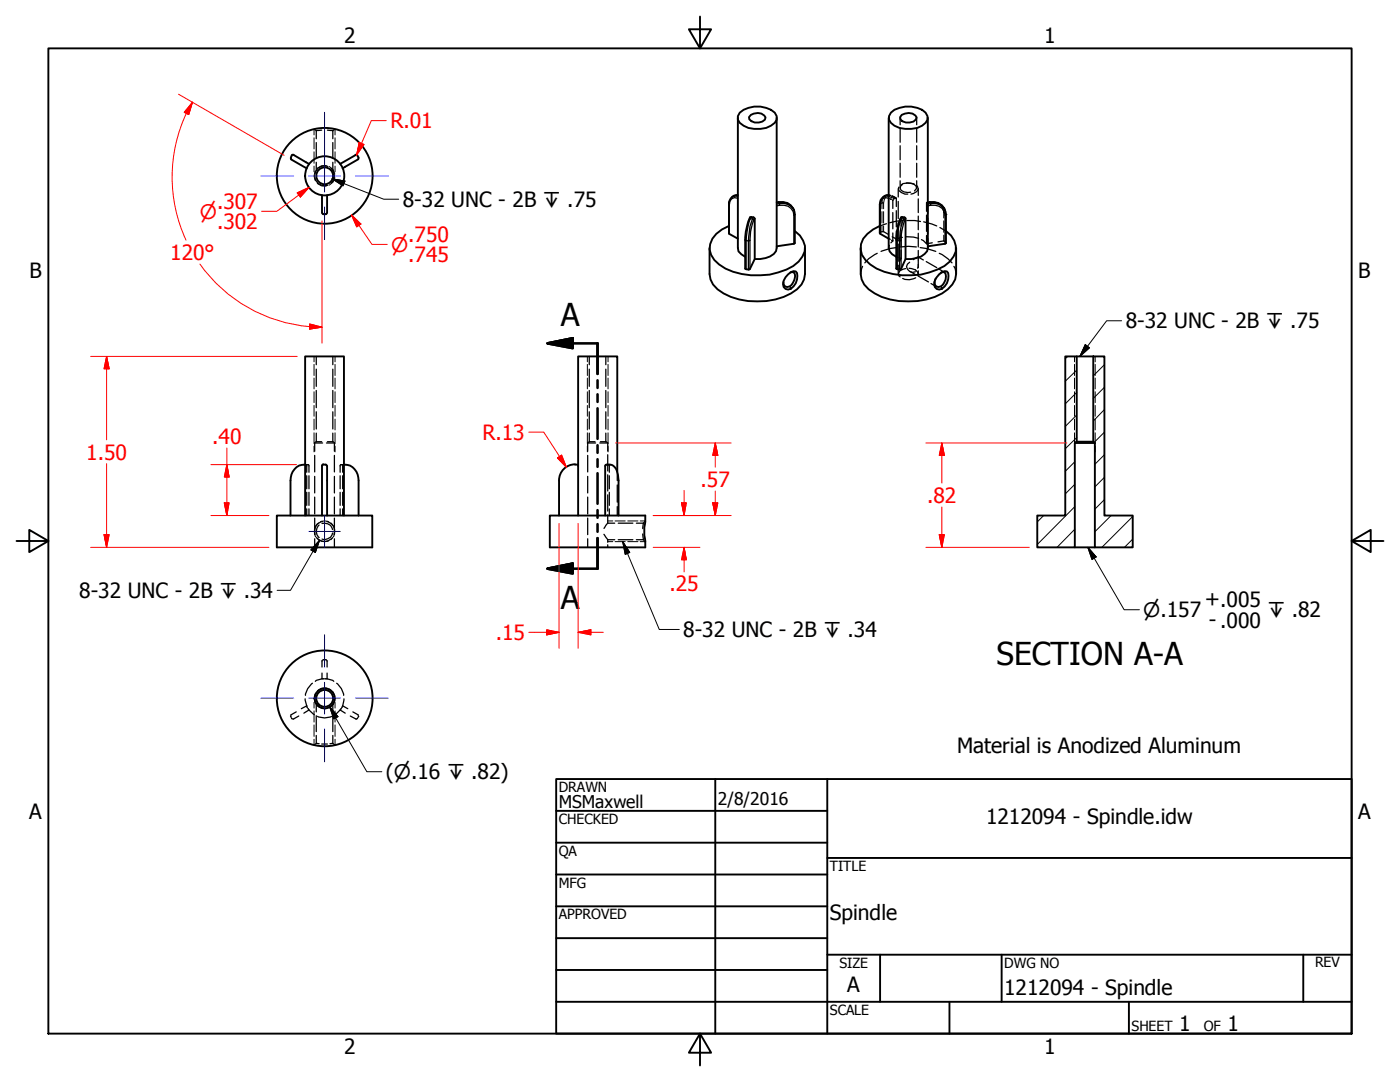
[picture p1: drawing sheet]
<svg xmlns="http://www.w3.org/2000/svg" width="279mm" height="216mm" viewBox="0 0 279 216" stroke-linecap="round" stroke-linejoin="round" font-family="sans-serif">
<!-- layer: Hidden (ANSI) -->
<g fill="none" stroke="#000" stroke-width=".25">
<path d="M62.7 25.8l.2 .1M62.9 35.5a1.87 1.87 0 0 0 2.5 1.5M63 26l.1 .1M63.1 26.1v1.6M63.1 28.4v3.2M63.1 32.4v1.6M64.2 26l-1.1 .1M65.3 26l1.1 .1M65.4 33.2a1.92 1.92 0 0 0-2.5 1.5M66.1 33.6a2.07 2.07 0 0 1 0 3M66.4 26.1v1.6M66.4 28.4v3.2"/>
<path d="M66.4 32.4v1.6M66.5 26l-.1 .1M66.8 25.8l-.1 .1M178.5 39.6l-.1 .1M178.7 39.5l-.1 .1M178.9 39.6v1.6M179.3 37.7v1.6M179.4 37.3v.7l1.2 .7h.6M179.6 23.5v1.4M179.6 25.6v2.8M179.6 29.1v2.8M179.6 32.6v2.8"/>
<path d="M179.6 36.1v1.4M180.1 36.8l-.3 .3-.2 .4a1.67 1.67 0 0 0 2.1 .9M180.8 36.6a2.19 2.19 0 0 1 2.1 .6v.5l-.4 .4M182.4 36.7a2.94 2.94 0 0 0-2.6 .2M182.9 37l.4 .8-.4 .4-1.1 .5M182.9 23.5v1.4M182.9 25.6v2.8M182.9 29.1v2.8M182.9 32.6v2.8M182.9 36.1v1.4M183.3 37.7v1.3M183.3 39.7v2.7"/>
<path d="M172.1 53.1l-.3 1.6M175.1 50.5l-1.7 1.1-.8 .9M175.8 46.4h-.1M176 46.2l-.1 .1M176.3 46.2l.9 .5M176.9 44.6l-1.3 .5M177.4 47.6l.3 .2M177.5 49l-.1 .5M177.9 47.9l.3 .2M178.1 47.2l.8 .5M178.2 40v1.6M178.2 42.4v3.3"/>
<path d="M178.2 46.5v1.6M178.2 48.1l-.4 .4M178.9 49.4l-1.3 .2-1.8 .6M178.9 42v3.3M178.9 46.1v1.6M178.9 51.2l.3 .2M179.2 52.9l-.3 .6M179.3 40.2v3.4M179.3 44.4v3.5M179.3 48.7v3.4M179.3 53v1.7M179.5 51.4l.3 .2"/>
<path d="M179.7 49.3l1.6-.2 1.6 .2M179.8 43.4v1.7M179.8 45.9v3.2M179.8 49.9v1.7M179.8 51.6l-.3 .6M180.1 47.4l-1.2 .3M180.3 44l-2.8 .4M180.7 53.6l-1.1 .4-.3 .5 .1 .6 .2 .1M180.8 47.2l1.5 .1 1 .3M181 44h1.6l1.1 .2M181.4 53.5a1.46 1.46 0 0 1 1.8 1.4M181.5 52.3l-.4 .4a1.16 1.16 0 0 0 .2 1.3 1.16 1.16 0 0 0 1.4 .2"/>
<path d="M181.6 54.2l1 .5M182.2 51.8l1.1-.5v1.8l-.2 .4M182.8 55.4a2.82 2.82 0 0 1-2.7 .2M183.2 55.1l2.1 1.2M183.3 51.3l1 .6M183.3 43.1v2.7M183.3 46.5v2.8M183.3 50v1.4M183.3 52.8v.6M183.3 54v.7M183.6 49.4l1.3 .2 1.9 .6M183.9 47.8l1 .8"/>
<path d="M184.3 44.3l2.6 .8M184.8 52.2l2.1 1.2M184.9 40.5v1.7M184.9 42.9v3.3M184.9 47v1.6M185 40.4v.1M185 40.6l.1 .1M185.2 49.1h.1M185.2 41.1v1.6M185.2 43.5v3.2M185.2 47.6v1.7M185.2 49.3v.2"/>
<path d="M185.8 56.6l1.1 .6M186.1 48.5l-1.2 .1M186.5 56.1v.1M186.8 55.5l-.4 .8M187.5 50.5l1.7 1.1 .8 .9M187.5 53.7l1 .7M187.6 45.4l1.2 .7M187.7 54.4h.1M187.8 54.4l-.5 .5M188 54.3l-.1 .1M188.3 48.1l-1.1 .2M188.7 48.2v.1"/>
<path d="M188.7 48.4v.1M190.4 53.1l.2 .5 .2 1.1M63.1 71.1v1.7M63.1 73.7v3.4M63.1 77.9v3.4M66.4 71.1v1.7M66.4 73.7v3.4M66.4 77.9v3.4M117.6 71.1v1.7M117.6 73.7v3.4M117.6 77.9v3.4M120.9 71.1v1.7"/>
<path d="M120.9 73.7v3.4M120.9 77.9v3.4M60.9 92.7h.1M61.2 92.7h.1M61.2 92.8v1.4M61.2 94.9v2.6M61.2 98.2v2.6M61.3 92.7l-.1 .1M61.5 92.7l.1 .1M61.7 92.8v1.4M61.7 94.9v2.6M61.7 98.2v2.6"/>
<path d="M62.8 88.4h1.6M62.8 88.4v1.6M62.8 90.9v3.3M62.8 95.1v3.3M62.8 99.2v3.4M62.9 88.3l-.1 .1M63.1 88.1h1.1M63.1 82.2v3.4M63.1 86.4v1.7M63.1 88.1l-.1 .1M65.2 88.4h1.5M65.3 88.1h1.1"/>
<path d="M66.4 82.2v3.4M66.4 86.4v1.7M66.4 88.1l.1 .1M66.7 88.3v.1M66.7 88.4v1.6M66.7 90.9v3.3M66.7 95.1v3.3M66.7 99.2v3.4M67.9 92.8v1.4M67.9 94.9v2.6M67.9 98.2v2.6M68.1 92.7l-.2 .1"/>
<path d="M68.2 92.7h.2M68.3 92.7v.1M68.3 92.8l.1 1.4M68.4 94.9v2.6M68.4 98.2v2.6M68.5 92.7h.1M117.3 88.4h1.6M117.3 88.4v1.6M117.3 90.9v3.3M117.3 95.1v3.3M117.3 99.2v3.4M117.4 88.3l-.1 .1"/>
<path d="M117.6 88.1h1.1M117.6 82.2v3.4M117.6 86.4v1.7M117.6 88.1l-.1 .1M119.7 88.4h1.6M119.8 88.1h1.1M120.9 82.2v3.4M120.9 86.4v1.7M120.9 88.1l.1 .1M121.2 88.3l.1 .1M121.3 88.4v1.6M121.3 90.7v3.3"/>
<path d="M121.3 94.7v3.3M121.3 98.7v3.3M121.4 92.7h.1M121.6 92.8v1.4M121.6 94.9v2.6M121.6 98.2v2.6M123.2 94.1v1.8M123.2 96.8v3.4M61.2 101.5v1.4M61.7 101.5v1.4M62.8 103.4v3.3M62.8 107.5v1.7"/>
<path d="M63.3 107.4a1.94 1.94 0 0 0 3 0M63.7 104.8a1.63 1.63 0 0 0 0 2.5M64.3 104.5a1.65 1.65 0 0 1 2.1 1.2M64.4 104.1a1.87 1.87 0 0 0-1.5 2.5M65.2 104.1a1.88 1.88 0 0 1 1.5 2.5M66.4 106.4a1.52 1.52 0 0 1-2.1 1.2M66.7 103.4v3.3M66.7 107.5v1.7M67.9 101.5v1.4M68.4 101.5v1.4M117.3 103.4v3.3M117.3 107.5v1.7"/>
<path d="M120.5 106.6l.8 1.1M121.3 104.4l-.8 1M121.3 107.7h1.4M121.3 104.4h1.4M121.3 102.7v1.7M121.3 107.7v.5M121.3 108.7v.5M121.6 101.5v1.4M123.2 101.1v1.8M123.4 107.7h2.9M123.4 104.4h2.9M127 107.7h1.4"/>
<path d="M127 104.4h1.4M128.3 106.6l.1 1.1M128.4 104.4l-.1 1.1M128.4 107.7l.1 .1M128.5 104.3l-.1 .1M128.7 107.9l.1 .2M128.8 104l-.1 .1M60.9 139.4l.3 1.4M62.4 136.3a3.6 3.6 0 0 0-1.4 2.4M64.3 135.4h.1M64.3 135.4l-1.2 .4-.2 .2M64.3 134.3v1.1"/>
<path d="M64.3 131.8v1.3M64.5 135.4h.2M64.7 131.6l-.2 .1M64.8 131.6l.4 .1M64.8 135.4h.3M65.2 135.4h.1M65.2 131.8l.1 1.3M65.3 135.4l1.1 .4 .2 .2M65.3 134.3v1.1M67.2 136.3a3.6 3.6 0 0 1 1.4 2.4M68.6 139.4l-.2 1.4M58 142.9l.1 .2"/>
<path d="M58.2 143.3l.2 .1M59.1 142l-1.1 .7M59.6 142.9l-1.1 .6M61.2 140.8v.1M61.2 140.8l-1.1 .6M61.3 141v.2M61.5 141.4l.1 .1M61.6 141.6l.1 .1M61.7 141.7l1 .9M61.7 141.7l-1.1 .6M62.9 148.5l-.2 .2M63.1 148.3l.6 .1"/>
<path d="M63.1 140.5v1.5M63.1 142.8v3.2M63.1 146.7v1.6M63.1 148.3l-.1 .2M63.4 142.9a3.2 3.2 0 0 0 2.8 0M64.2 148.5h1.1M66.4 148.3l-.6 .1M66.4 140.5v1.5M66.4 142.8v3.2M66.4 146.7v1.6M66.4 148.3l.1 .2M66.7 148.5l.1 .2"/>
<path d="M67.9 141.7l-1.1 .9M67.9 141.7l1 .6M67.9 141.6v.1M68.1 141.4l-.1 .1M68.3 141l-.1 .2M68.4 140.8l-.1 .1M68.4 140.8l1 .6M69.9 142.9l1.2 .6M70.4 142l1.1 .7M71.4 143.3l-.2 .1M71.6 142.9l-.2 .2"/>
</g>
<!-- layer: Hidden Narrow (ANSI) -->
<g fill="none" stroke="#000" stroke-width=".2">
<path d="M62.7 25.8v1.1M62.7 27.5v2.2M62.7 30.3v2.3M62.7 33.1v1.2M63 34.1a1.68 1.68 0 0 0 0 2M63.3 36.5a1.69 1.69 0 0 0 1.9 .6M65.2 33.1a1.69 1.69 0 0 0-1.9 .6M65.7 33.2a1.75 1.75 0 0 1 1.1 1.6M66.8 35.4a1.75 1.75 0 0 1-1.1 1.6M66.9 25.8v1.1M66.9 27.5v2.2M66.9 30.3v2.3"/>
<path d="M66.9 33.1v1.2M176.3 39.2l-.3 .5M176.7 39.1l-.4 .4M176.7 39.4l-.4 1.1M177.2 39.1h.6l.6 .3M177.4 39.2h.1M177.4 39.6h.1M177.4 38.9l.3 .1M177.6 39.7l.1 .1M177.7 39.4l.2 .1M177.7 39.8h.2M177.8 39.6l-.1 .2"/>
<path d="M178 39.1l.4 .2M178.1 39.4h-.2l.2 .1M178.1 39.9l.1 .1M178.2 39.6l.2 .1M178.3 39.2l-.2 .1M178.4 39.2v.2M178.4 39.4l.3 .1M178.8 39.5l.1 .1M175.7 40.7l-.1 .1M175.7 40.7v.1M175.7 40.9v.1M175.8 40.2l-.1 .5"/>
<path d="M175.8 40.6l-.1 .1M175.9 40.6l.1-.1v1.2M176 42.2v2.3M176 45.1v1.1M176.1 40l-.1 .5h.1M176.3 40.5h.1M176.3 40.5v1.2M176.3 42.2v2.3M176.3 45.1v1.1M178.9 47.8v.1M178.9 47.8v1.2M178.9 49.5v2.3"/>
<path d="M178.9 52.4v1.1M178.9 47v.8M179.3 45l-.4 1.6M179.6 43.8h.1M179.6 43.8l-.2 .8M179.7 43.7l-.1 .1M179.8 43.4v.2M184.9 40.5h.2M185 40.4h.1M185.1 40.7h.1M185.1 40.4h.1M185.2 40.7h.1"/>
<path d="M185.2 41.1h.1M185.3 40.4h.2M185.5 40.4h.9l.6 .2M185.5 40.4h.1M185.5 40.3v.1M187.7 41l.5 .7 .1 .7M188.3 42.4h.1M188.3 42.4v1.1M188.3 44.1v2.3M188.3 46.9v1.2M188.5 41.6v.3M188.5 41.8l.1 .4"/>
<path d="M188.5 42.4l.2 .1M188.6 42.2l.1 .3M188.7 42.5l.1 .2M188.7 42.5v1.1M188.7 44.2v2.3M188.7 47.1v1.1M188.7 42.7v1.2M188.7 44.4v2.3M188.7 47.3v1.2M188.8 42.8h.1M62.7 71.1v1.1M62.7 72.7v2.2"/>
<path d="M62.7 75.4v2.2M62.7 78.2v2.1M66.9 71.1v1.1M66.9 72.7v2.2M66.9 75.4v2.2M66.9 78.2v2.1M117.2 71.1v1.1M117.2 72.7v2.2M117.2 75.4v2.2M117.2 78.2v2.1M121.3 71.1v1.1M121.3 72.7v2.2"/>
<path d="M121.3 75.4v2.2M121.3 78.2v2.1M214.4 71.1v1.1M214.4 72.7v2.2M214.4 75.4v2.2M214.4 78.2v2.1M218.6 71.1v1.1M218.6 72.7v2.2M218.6 75.4v2.2M218.6 78.2v2.1M62.7 80.9v2.2M62.7 83.6v2.2"/>
<path d="M62.7 86.4v2.1M62.7 89v1.2M66.9 80.9v2.2M66.9 83.6v2.2M66.9 86.4v2.1M66.9 89v1.2M117.2 80.9v2.2M117.2 83.6v2.2M117.2 86.4v2.1M117.2 89v1.2M121.3 80.9v2.2M121.3 83.6v2.2"/>
<path d="M121.3 86.4v2.1M121.3 89v1.2M214.4 80.9v2.2M214.4 83.6v2.2M214.4 86.4v2.1M214.4 89v1.2M218.6 80.9v2.2M218.6 83.6v2.2M218.6 86.4v2.1M218.6 89v1.2M62.7 106.4l.2 .6 .7 .7M63.6 104.3l-.7 .7-.2 .7"/>
<path d="M63.9 107.9a1.88 1.88 0 0 0 1.7 0M63.9 104.1a1.88 1.88 0 0 1 1.7 0M66 104.3l.6 .7 .2 .7M66.8 106.4l-.2 .6-.6 .7M121.3 108.1h1M121.3 103.9h1M122.7 108.1h2.1M122.7 103.9h2.1M125.3 108.1h2M125.3 103.9h2M127.8 108.1h1M127.8 103.9h1"/>
<path d="M63 138.4a1.68 1.68 0 0 0 0 1.9M65.2 137.3a1.88 1.88 0 0 0-1.9 .6M65.7 137.5a1.75 1.75 0 0 1 1.1 1.6M66.8 139.6a1.75 1.75 0 0 1-1.1 1.6M62.7 140.1v1.2M62.7 141.9v2.2M62.7 144.7v2.2M62.7 147.5v1.2M63.3 140.7a1.88 1.88 0 0 0 1.9 .7M66.9 140.1v1.2M66.9 141.9v2.2M66.9 144.7v2.2"/>
<path d="M66.9 147.5v1.2"/>
</g>
<!-- layer: Visible (ANSI) -->
<g fill="none" stroke="#000" stroke-width=".38">
<path d="M58.1 31.5l.1 .3M58.1 31.8l3.1 1.8M58.2 31.1l-.2 .3M58.6 30.9l-.4 .1M58.6 30.9l3.1 1.8M64.3 38.9v3.6M65.3 38.9v3.6M70.9 30.9l.4 .1M71 30.9l-3.1 1.8M71.3 31.1l.3 .3M71.4 31.8l-3 1.8M71.5 31.5v.3"/>
<path d="M147.3 23.5v26l.1 .7 1.3 1M147.6 22.5a5.5 5.5 0 0 1 7 0l.4 .7v.7a3.8 3.8 0 0 1-3.2 1.8 4.9 4.9 0 0 1-4.2-1.2l-.3-.6v-.7zM149.9 22.9a2.08 2.08 0 0 1 2.9 .5 1.68 1.68 0 0 1-2.2 1l-.6-.2-.5-.4v-.4zM155 23.5v26a2.44 2.44 0 0 1-2.2 2l-2.2 .2M177.4 23.5v26l.1 .7 .6 .5 .8 .5M177.8 22.5a5.4 5.4 0 0 1 6.9 0 1.61 1.61 0 0 1-.7 2.6 5.6 5.6 0 0 1-6.2-.6l-.4-.6v-.7zM180 22.9a2.16 2.16 0 0 1 2.9 .5 1.68 1.68 0 0 1-2.1 1l-.7-.2-.4-.4-.1-.4zM185.2 23.5v26a2.62 2.62 0 0 1-2.3 2l-1 .2h-1.2M64.3 42.5l.2 .2M65.2 42.5l-.2 .2h-.5M141.6 49.5v5.2a4.6 4.6 0 0 0 2.8 3.8 15.1 15.1 0 0 0 13.5 0 4.6 4.6 0 0 0 2.8-3.8v-5.2M145.5 45.1a5.3 5.3 0 0 0-3.9 4.7 5.3 5.3 0 0 0 3.2 3.8 15.1 15.1 0 0 0 13.5-.5 4.6 4.6 0 0 0 2.4-4l-.4-1.1-.7-1-1-.9"/>
<path d="M145.5 46.7l1.8 .9M148.9 53.7l.5 .1M149.9 43.3l.5 .1M150.6 43.6v8.1l-.9 2M158.4 48.6l-3.4 .5M171.8 49.5v5.2a4.6 4.6 0 0 0 2.8 3.8 15.1 15.1 0 0 0 13.4 0 5 5 0 0 0 2.8-3.8v-5.2M175.6 45.1a6.1 6.1 0 0 0-3.8 3.6 3.8 3.8 0 0 0 1.9 4.1 14.3 14.3 0 0 0 14.8 .3 4.3 4.3 0 0 0 2.3-4l-.4-1.1-.6-1-1-.9M175.7 46.7l1.7 .9M179.1 53.7l.4 .1M180 43.3l.5 .1M180.7 43.6v8.1l-.9 2M188.6 48.6l-3.4 .5"/>
<path d="M212.6 71.1h2.3v17l-.4 .3v20.8h-7.5v-6.3h5.6zM214.9 71.1h3.3M218.2 71.1h2.2v31.8h5.7v6.3h-7.6v-20.8l-.3-.3zM60.9 92.7a2.85 2.85 0 0 0-2.9 3.2v7M64.5 92.7h.5l.2 .2M64.5 92.6l-.2 .3v10M65.3 93v9.9M68.6 92.7a2.85 2.85 0 0 1 3 3.2v7M111.6 95.9v7M114.7 92.7h.7M114.8 92.6a3.2 3.2 0 0 0-3.2 3.3M115.4 92.7v10.2"/>
<path d="M115.4 92.7v-21.6h7.8v23M214.5 88.4h4M214.9 88.1h3.3M55.2 102.9h19.1v6.3h-19.1zM60.9 102.9v-31.8h7.7v31.8M109.7 102.9h19.1v1.1a10.9 10.9 0 0 0 0 4.1v1.1h-19.1zM120.8 102.9v-10.1a1.89 1.89 0 0 1 2.5 1.9l.1 1.2v7M214.5 109.2h4"/>
<circle cx="64.8" cy="35.1" r="1.68"/>
<circle cx="64.8" cy="35.1" r="3.9"/>
<circle cx="64.8" cy="35.1" r="9.6"/>
<circle cx="64.8" cy="139.4" r="1.68"/>
<circle cx="64.8" cy="139.4" r="2"/>
<circle cx="64.8" cy="139.4" r="9.6"/>
</g>
<!-- layer: Visible Narrow (ANSI) -->
<g fill="none" stroke="#000" stroke-width=".25">
<path d="M147.3 39.2h-1.1M147.3 39.6l-.7-.2-.6 .3-.3 .5-.2 .8M147.3 38.9l-.8 .2M177.4 39.2h-1.1M177.4 39.6l-.7-.2-.6 .3-.3 .5-.1 .8M177.4 38.9l-.7 .2M145.5 40.8v.2M145.5 41v5.7M149.4 48.1l-.5-.1v5.7M149.4 48.1v5.7M149.7 47.9l-.3 .2M149.7 47.9l.1-1.7 .6-2.3-.2-.2a10.6 10.6 0 0 0-.8 4.4"/>
<path d="M149.7 47.9v5.8M149.7 43.6l-.4 1.5-.4 2.9-.2-.1M149.7 43.6l-.2 .2M149.9 43.3l-.2 .3M150.4 43.4l-.2 .3-.5-.1M150.6 43.6l-.2 .3M155 40.4h.4l.1 .2M155.4 40.3a2.94 2.94 0 0 1 2.9 1.3M155.5 40.6l.1 .4M155.5 40.6a2.72 2.72 0 0 1 2.9 1.2M155.5 40.6l-.5 .1M155.6 41a2.23 2.23 0 0 1 2.8 1.9"/>
<path d="M155.6 41l-.6 .1M157.6 57.2l.3 .4M158.4 42.9v5.7M158.6 42.8l-.2 .1M175.6 40.8l.1 .2M175.7 41v5.7M179.5 48.1l-.4-.1v5.7M179.5 48.1v5.7M179.8 47.9l-.3 .2M179.8 47.9l.2-1.7 .6-2.3-.3-.2a10.6 10.6 0 0 0-.8 4.4M179.8 47.9v5.8M179.9 43.6a10.6 10.6 0 0 0-.8 4.4l-.2-.1"/>
<path d="M179.9 43.6l-.3 .2M180 43.3l-.1 .3M180.5 43.4l-.2 .3-.4-.1M180.7 43.6l-.1 .3M185.2 40.4h.3l.2 .2M185.5 40.3v.1a2.72 2.72 0 0 1 3 1.2M185.7 40.6v.4M185.7 40.6a2.57 2.57 0 0 1 2.8 1.2M185.7 40.6l-.5 .1M185.7 41a2.29 2.29 0 0 1 2.9 1.9M185.7 41l-.5 .1M187.8 57.2l.2 .4"/>
<path d="M188.6 42.9v5.7M188.8 42.8l-.2 .1"/>
</g>
<g fill="none" stroke="#000" stroke-width=".38">
<path d="M147.3 38.9a1.7 1.7 0 0 0-1.8 1.9v5.9M177.4 38.9a1.78 1.78 0 0 0-1.8 1.9v5.7l.1 .2M149.7 53.7l-.3 .1M149.9 43.3l-.2 .1a12.4 12.4 0 0 0-1 4.5v5.7l.2 .1M150.4 43.4l.2 .2M155 40.4a2.68 2.68 0 0 1 3.6 2.4v5.7l-.2 .1M157.3 54.7l1.1-.6 .4 .1a2.37 2.37 0 0 1-.4 3l-.5 .4-.6 .2-.5-.1a1.58 1.58 0 0 1 0-2.4zM157.7 54.4h.7a2.13 2.13 0 0 1-1.3 2.9l-.4-.1-.3-.4-.1-.5M179.8 53.7l-.3 .1M180 43.3l-.2 .1a9.6 9.6 0 0 0-.9 4.5v5.7l.2 .1M180.5 43.4l.2 .2M185.2 40.4a2.68 2.68 0 0 1 3.6 2.4v5.7l-.2 .1"/>
<path d="M187.5 54.7l1-.6 .5 .1a2.36 2.36 0 0 1-.5 3l-.5 .4-.5 .2-.6-.1a1.58 1.58 0 0 1 0-2.4zM187.8 54.4h.7a2.03 2.03 0 0 1-1.2 2.9l-.5-.1-.2-.4-.1-.5"/>
</g>
<!-- layer: Hidden Narrow (ANSI) -->
<g fill="none" stroke="#000" stroke-width=".25">
<path d="M177.4 38.9l.3 .1M178.1 39.1l.4 .2M178.2 39.9v.1M178.4 39.7l-.1 .1M178.7 39.4l.2 .2M178.7 39.5h.1M175.7 46.4l-.1 .1M176 46.2h.1M176.3 46.2h.1M178.9 53.5v.1M179.8 43.4h.1M184.9 40.4h.1"/>
<path d="M185 40.4l-.1 .1M185.1 41l.1 .1M185.1 40.7v.1M185.1 40.4h.1M188.3 48.1h.1M188.5 48.1l.2 .1M188.7 48.5h.1"/>
</g>
<!-- layer: Section Line (ANSI) -->
<path d="M109.3 68.5l5-1v2zM109.3 68.5h10v6.1M119.3 75.9v1.5M119.3 78.7v1.5M119.3 81.5v6.1M119.3 88.8v1.6M119.3 91.6v1.6M119.3 94.4v6.1M109.3 113.5l5-1v1.9zM119.3 101.8v1.5M119.3 104.6v1.5M119.3 107.4v6.1h-10" fill="none" stroke="#000" stroke-width=".51"/>
<path d="M109.3 68.5l5-1zM109.3 68.5l5-1v2zM109.3 113.5l5-1zM109.3 113.5l5-1v1.9z" fill="#000" stroke="#000" stroke-width=".51"/>
<!-- layer: Border (ANSI) -->
<path d="M9.7 9.7h260v196.5h-260zM139.7 3.3v6.4l-2.2-3.9h4.4l-2.2 3.9M3.3 107.9h6.4l-3.9-2.2v4.5l3.9-2.3M269.7 107.9l3.9 2.3v-4.5l-3.9 2.2h6.4M139.7 206.2l2.2 3.9h-4.4l2.2-3.9v6.4" fill="none" stroke="#000" stroke-width=".38"/>
<!-- layer: Title (ANSI) -->
<g fill="none" stroke="#000" stroke-width=".38">
<path d="M111 155.4h158.7v50.8h-158.7zM142.7 155.4v50.8M165.1 155.4v50.8M111 161.8h54.1M111 168.1h54.1M111 174.5h54.1M165.1 171.2h104.6M111 180.8h54.1M111 187.2h54.1M111 193.5h54.1M111 199.9h158.7M165.1 190.5h104.6"/>
<path d="M175.6 190.5v9.4M189.5 199.9v6.3M199.9 190.5v9.4M225.3 199.9v6.3M260.1 190.5v9.4"/>
</g>
<!-- layer: Hatch (ANSI) -->
<g fill="none" stroke="#000" stroke-width=".2">
<path d="M213.1 71.1l-.5 .5M214.9 78.3l-2.3 2.3M214.9 73.9l-2.3 2.2M220.4 77.3l-2.2 2.2M220.4 72.8l-2.2 2.2M214.5 96.6l-1.9 2M214.5 92.1l-1.9 1.9M214.9 87.3l-2.3 2.2M214.9 82.8l-2.3 2.3M220.4 90.7l-1.9 1.9M220.4 86.2l-2 2.1M220.4 99.7l-1.9 1.9"/>
<path d="M220.4 95.2l-1.9 2M220.4 81.7l-2.2 2.3M208.3 102.9l-1.3 1.2M214.5 105.6l-3.6 3.6M214.5 101.1l-7.5 7.5M221.7 102.9l-3.2 3.2M226.1 107.6l-1.7 1.6M226.1 103.1l-6.2 6.1"/>
</g>
<!-- layer: Dimension (ANSI) -->
<g fill="none" stroke="#f00" stroke-width=".2">
<path d="M35.6 18.8l21.1 12.2M38.4 20.4l-.7 2.5-.9-.5zM38.4 20.4a29.7 29.7 0 0 0-1.3 27.5M59.3 38.5l2.4-1.1-1.8 1.9zM61.7 37.4l-6.5 4.8h-3M71.7 28.4l.9 .4-1.4 2.1zM77.1 24.1h-3l-2.9 6.8M39.9 52.7a29.9 29.9 0 0 0 24.4 12.6M64.3 44.1v24.4M70.2 42.9l1.8 1.8-.8 .6zM70.2 42.9l4 5.9h3.1M18.1 71.1h41.2"/>
<path d="M21.3 71.1l.5 2.5h-1zM21.3 71.1v16.7M61.8 64.6l2.5 .7-2.5 .4zM21.3 92.5v16.7M42.1 92.7h17.1M45.3 92.7l.4 2.5h-.9zM45.3 89.4v13.5M105.5 86.2h3l4.5 7M111.3 91.4l.8-.6 .9 2.4zM122.9 88.4h23M136.5 97.9v5M142.7 88.4l.6 2.5h-1.1z"/>
<path d="M142.7 88.4v4.8M142.7 98v4.9M184.8 88.4h28.1M188 88.4l.5 2.5h-1zM188 88.4v8M18.1 109.2h35.6M20.8 106.7h1l-.5 2.5zM42.1 102.9h11.6M44.8 100.3h.9l-.4 2.6zM111.6 104.5v24.8M115.4 104.5v24.8M130.4 109.2h9.3"/>
<path d="M130.4 102.9h15.5M136 100.3h1l-.5 2.6zM136.5 109.2l.5 2.5h-1zM136.5 109.2v4.9M142.2 100.3h1.1l-.6 2.6zM184.8 109.2h20.6M187.5 106.7h1l-.5 2.5zM188 101.2v8M105.5 126.2h6.1M109.1 125.7l2.5 .5-2.5 .5zM115.4 126.2l2.5-.5v1zM115.4 126.2h5"/>
</g>
<g fill="#f00" stroke="#f00" stroke-width=".2">
<path d="M187.5 106.7l.5 2.5z"/>
<path d="M187.5 106.7h1l-.5 2.5z"/>
<path d="M188 88.4l.5 2.5z"/>
<path d="M188 88.4l.5 2.5h-1z"/>
<path d="M136.5 109.2l.5 2.5z"/>
<path d="M136.5 109.2l.5 2.5h-1z"/>
<path d="M136 100.3l.5 2.6z"/>
<path d="M136 100.3h1l-.5 2.6z"/>
<path d="M142.2 100.3l.5 2.6z"/>
<path d="M142.2 100.3h1.1l-.6 2.6z"/>
<path d="M142.7 88.4l.6 2.5z"/>
<path d="M142.7 88.4l.6 2.5h-1.1z"/>
<path d="M61.7 37.4l-1.8 1.9z"/>
<path d="M59.3 38.5l2.4-1.1-1.8 1.9z"/>
<path d="M20.8 106.7l.5 2.5z"/>
<path d="M20.8 106.7h1l-.5 2.5z"/>
<path d="M21.3 71.1l.5 2.5z"/>
<path d="M21.3 71.1l.5 2.5h-1z"/>
<path d="M70.2 42.9l1.8 1.8z"/>
<path d="M70.2 42.9l1.8 1.8-.8 .6z"/>
<path d="M109.1 126.7l2.5-.5z"/>
<path d="M109.1 125.7l2.5 .5-2.5 .5z"/>
<path d="M115.4 126.2l2.5-.5z"/>
<path d="M115.4 126.2l2.5-.5v1z"/>
<path d="M44.8 100.3l.5 2.6z"/>
<path d="M44.8 100.3h.9l-.4 2.6z"/>
<path d="M45.3 92.7l.4 2.5z"/>
<path d="M45.3 92.7l.4 2.5h-.9z"/>
<path d="M111.3 91.4l1.7 1.8z"/>
<path d="M111.3 91.4l.8-.6 .9 2.4z"/>
<path d="M71.7 28.4l-.5 2.5z"/>
<path d="M71.7 28.4l.9 .4-1.4 2.1z"/>
<path d="M38.4 20.4l-.7 2.5z"/>
<path d="M38.4 20.4l-.7 2.5-.9-.5z"/>
<path d="M61.8 65.7l2.5-.4z"/>
<path d="M61.8 64.6l2.5 .7-2.5 .4z"/>
</g>
<!-- layer: Symbol (ANSI) -->
<path d="M66.3 35.7l2.5 .4-.3 1zM66.3 35.7l10.3 4.1h3M216.6 68.8l.8 .6-1.9 1.7zM223.8 64h-2.9l-5.4 7.1M63.8 107.8l-.9 2.4-.9-.5zM63.8 107.8l-5.8 10h-2.7M124.3 108.1l1.4 2.1-.9 .4zM124.3 108.1l7.3 17.5h4M217.1 109.2l1.7 1.9-.9 .5zM217.1 109.2l7.2 12.5h3.1M65.8 141l1.6 2-.8 .4zM65.8 141l7.4 13h3" fill="none" stroke="#000" stroke-width=".2"/>
<path d="M66.3 35.7l2.5 .4zM66.3 35.7l2.5 .4-.3 1zM216.6 68.8l-1.1 2.3zM216.6 68.8l.8 .6-1.9 1.7zM63.8 107.8l-.9 2.4zM63.8 107.8l-.9 2.4-.9-.5zM124.3 108.1l1.4 2.1zM124.3 108.1l1.4 2.1-.9 .4zM217.1 109.2l1.7 1.9zM217.1 109.2l1.7 1.9-.9 .5zM65.8 141l1.6 2zM65.8 141l1.6 2-.8 .4z" fill="#000" stroke="#000" stroke-width=".2"/>
<!-- layer: Center Mark (ANSI) -->
<g fill="none" stroke="#00f" stroke-width=".2">
<path d="M52.1 35.1h6.5M61.6 35.1h6.3M64.8 22.4v6.5M64.8 31.9v6.4M70.9 35.1h6.6M64.8 41.3v6.5M61.6 106h6.3M64.8 102.9v6.3M52.1 139.3h6.5M61.6 139.3h6.3M64.8 126.6v6.6M64.8 136.1v6.4"/>
<path d="M70.9 139.3h6.6M64.8 145.5v6.5"/>
</g>
<!-- layer: Centerline (ANSI) -->
<path d="M64.8 27.9v6.7" fill="none" stroke="#00f" stroke-width=".2"/>
<g font-size="6.3">
<text x="112" y="65">A</text>
<text x="112" y="121.5">A</text>
<text x="198.9" y="132.7">SECTION A-A</text>
</g>
<g font-size="4.2">
<text x="68.7" y="8.6">2</text>
<text x="208.4" y="8.6">1</text>
<text x="80.4" y="41.3">8-32 UNC - 2B ↧ .75</text>
<text x="5.9" y="55.5">B</text>
<text x="271.1" y="55.5">B</text>
<text x="224.7" y="65.5">8-32 UNC - 2B ↧ .75</text>
<text x="15.8" y="119.3">8-32 UNC - 2B ↧ .34</text>
<text x="240.5" y="120.9">+.005</text>
<text x="241.2" y="125.2">- .000</text>
<text x="136.3" y="127.1">8-32 UNC - 2B ↧ .34</text>
<text x="77" y="155.5">(⌀.16 ↧ .82)</text>
<text x="191" y="150.2">Material is Anodized Aluminum</text>
<text x="5.8" y="163.4">A</text>
<text x="196.8" y="164.5">1212094 - Spindle.idw</text>
<text x="271" y="163.4">A</text>
<text x="165.6" y="183.5">Spindle</text>
<text x="169.1" y="198">A</text>
<text x="200.4" y="198.6">1212094 - Spindle</text>
<text x="235.3" y="205.7">1</text>
<text x="245" y="205.7">1</text>
<text x="68.7" y="210.3">2</text>
<text x="208.4" y="210.3">1</text>
</g>
<g font-size="4.2" fill="#f00">
<text x="77.9" y="25.6">R.01</text>
<text x="43.3" y="41.7">.307</text>
<text x="43.3" y="45.7">.302</text>
<text x="34" y="51.8">120°</text>
<text x="81.5" y="48.3">.750</text>
<text x="81.5" y="52.2">.745</text>
<text x="42.4" y="88.6">.40</text>
<text x="96.3" y="87.8">R.13</text>
<text x="17.2" y="91.7">1.50</text>
<text x="139.8" y="97.1">.57</text>
<text x="185" y="100.3">.82</text>
<text x="133.6" y="118">.25</text>
<text x="98.9" y="127.6">.15</text>
</g>
<g font-size="4" fill="#f00">
<text x="39.9" y="43.6">⌀</text>
<text x="78" y="50.3">⌀</text>
</g>
<g font-size="4">
<text x="228.2" y="123.2">⌀.157</text>
<text x="253" y="123.2">↧ .82</text>
</g>
<g font-size="3.5">
<text x="111.5" y="161.2">MSMaxwell</text>
<text x="143.3" y="160.7">2/8/2016</text>
</g>
<g font-size="2.8">
<text x="111.5" y="158">DRAWN</text>
<text x="111.5" y="164.4">CHECKED</text>
<text x="111.5" y="170.8">QA</text>
<text x="165.6" y="173.7">TITLE</text>
<text x="111.5" y="177.1">MFG</text>
<text x="111.5" y="183.5">APPROVED</text>
<text x="167.5" y="193.1">SIZE</text>
<text x="200.4" y="193.1">DWG NO</text>
<text x="262.4" y="193">REV</text>
<text x="165.6" y="202.5">SCALE</text>
<text x="225.8" y="205.7">SHEET</text>
<text x="240.2" y="205.7">OF</text>
</g>
</svg>
